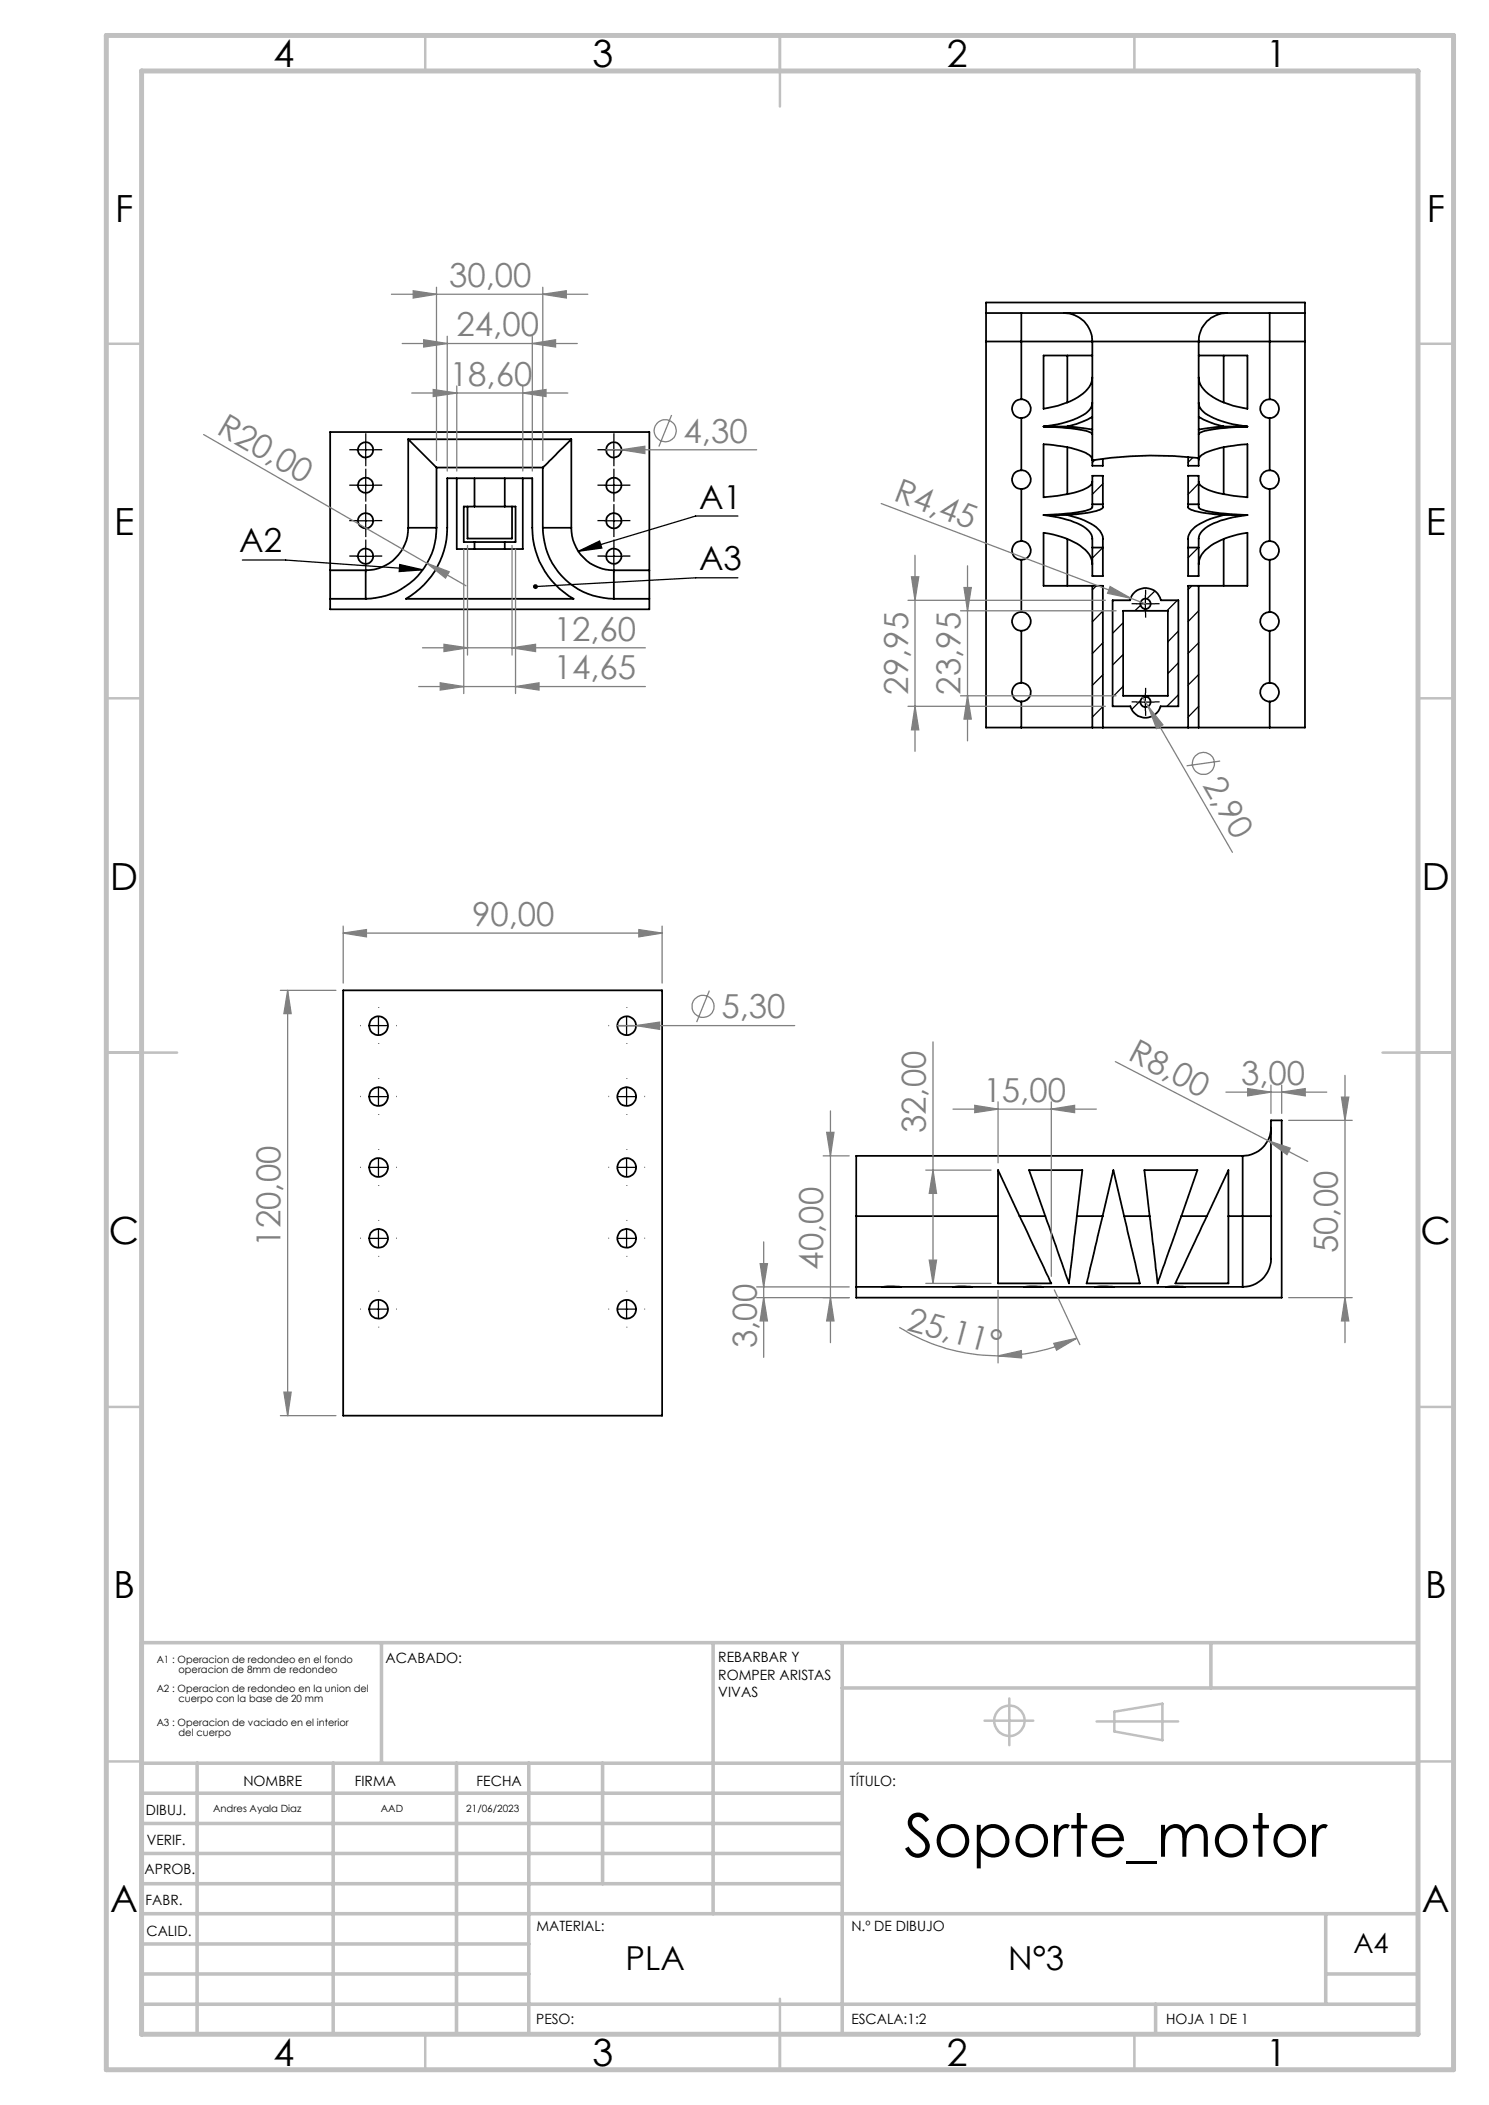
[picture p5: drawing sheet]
<svg xmlns="http://www.w3.org/2000/svg" width="210mm" height="297mm" viewBox="0 0 210 297" stroke-linecap="round" stroke-linejoin="round" font-family="sans-serif">
<g fill="none" stroke="#000" stroke-width=".25">
<path d="M139.1 44.2v4M139.1 44.2v-1.5h44.9v1.5M139.1 48.2v54.5h4.9M139.1 44.2h44.9M139.1 48.2h4.9M144 48.2h10.1M144 44.2v4M144 56.3a1.32 1.32 0 0 1 1.4 1.4 1.32 1.32 0 0 1-1.4 1.3M144 56.3a1.32 1.32 0 0 0-1.3 1.4 1.32 1.32 0 0 0 1.3 1.3M144 48.2v8.1M144 59v7.4M150 44.2a4 4 0 0 1 4.1 4"/>
<path d="M150.5 50.2v6.6M154.1 58.8l-1.7 .8-1.9 .6M154.1 56.8a2.45 2.45 0 0 1-1.7 2 15.1 15.1 0 0 1-5.2 1.4M154.1 50.2h-6.9v7.5a11.6 11.6 0 0 0 5.9-2.5l.3-.3a2.6 2.6 0 0 0 .7-1.7M154.1 48.2h15M154.1 48.2v17.5h1.4v-1M169.1 56.8a2.45 2.45 0 0 0 1.6 2 15.1 15.1 0 0 0 5.2 1.4M169.1 58.8l1.6 .8 1.9 .6M169.1 48.2h10M169.1 50.2h6.8v7.5a11.6 11.6 0 0 1-5.9-2.5l-.3-.3a2.6 2.6 0 0 1-.6-1.7M169.1 48.2v17.5h-1.5v-1.2M172.6 50.2v6.6"/>
<path d="M173 44.2a4 4 0 0 0-3.9 4M179.1 56.3a1.32 1.32 0 0 0-1.4 1.4 1.32 1.32 0 0 0 1.4 1.3M179.1 44.2v4M179.1 56.3a1.32 1.32 0 0 1 1.3 1.4 1.32 1.32 0 0 1-1.3 1.3M179.1 48.2h4.9M179.1 48.2v8.1M179.1 59v7.4M184 44.2v4M184 48.2v54.5h-4.9M57.6 62l4 4M57.6 74.5h4M57.6 74.5a6 6 0 0 1-6 6"/>
<path d="M57.6 62h23M57.6 62v12.5M61.6 74.5a10 10 0 0 1-10 10M61.6 66h15M61.6 66v8.5M63.1 67.5h12v7a11.6 11.6 0 0 0 5.8 10h-23.6a11.5 11.5 0 0 0 5.8-10zM64.4 67.5v10h2.5M65.9 71.5v4.5h6.3v-4.5M66.9 77.5h4.3M66.9 76.5h4.3M66.9 71.5h4.3M66.9 67.5v4"/>
<path d="M66.9 76.5v1M66.9 71.5h-1.5v5h1.5M71.2 67.5v4M71.2 76.5v1M71.2 71.5h1.5v5h-1.5M73.7 67.5v10h-2.5M76.6 74.5a10 10 0 0 0 10 10M76.6 74.5h4M76.6 66v8.5M80.6 74.5a6 6 0 0 0 6 6M80.6 62l-4 4M80.6 62v12.5"/>
<path d="M144 76.3a1.32 1.32 0 0 1 1.4 1.4 1.32 1.32 0 0 1-1.4 1.3M144 66.4a1.32 1.32 0 0 1 1.4 1.3 1.32 1.32 0 0 1-1.4 1.3M144 66.4a1.32 1.32 0 0 0-1.3 1.3 1.32 1.32 0 0 0 1.3 1.3M144 76.3a1.32 1.32 0 0 0-1.3 1.4 1.32 1.32 0 0 0 1.3 1.3M144 69v7.3M144 79v7.4M147.2 60.2l4.2 .3a5.1 5.1 0 0 1 2.6 .7l.1 .1M147.2 72.7a14.2 14.2 0 0 1 5.9 1.8l.5 .5 .4 .7 .1 5.6h1.4v-5.3a2.65 2.65 0 0 0-1.7-2.1l-1.4-.7-1.9-.5M147.2 72.7l4.2-.3a5.1 5.1 0 0 0 2.6-.8l.1-4.5h1.4v4.5a6 6 0 0 1-3.1 .9l-1.9 .2M147.2 60.2h3.3M147.2 72.7h3.3M150.5 60.2l3.6 .4"/>
<path d="M150.5 63.1v6.6M150.5 76.1v6.6M154.1 64.9l-.1-.2a2.99 2.99 0 0 0-2.1-1.2 20.5 20.5 0 0 0-4.7-.8v7.5a16.4 16.4 0 0 0 6.2-1.4l.6-.5 .1-.4M154.1 79.6a3.2 3.2 0 0 0-1.7-2.6 12.1 12.1 0 0 0-5.2-1.8v7.5h6.9M154.1 77.3h1.4M154.1 71.2h1.4M167.6 77.3h1.5M167.6 71.2h1.5M169.1 64.6a56.3 56.3 0 0 0-15 .3M169.1 64.9v-.2a2.99 2.99 0 0 1 2.1-1.2 20.5 20.5 0 0 1 4.7-.8v7.5a16.4 16.4 0 0 1-6.2-1.4l-.5-.5-.1-.4M169.1 79.6a3.2 3.2 0 0 1 1.6-2.6 12.1 12.1 0 0 1 5.2-1.8v7.5h-6.8M172.6 60.2l-3.5 .4"/>
<path d="M172.6 72.7a9 9 0 0 0-4.6 2.2l-.4 .8v5.6h1.5v-5.3a2.55 2.55 0 0 1 1.6-2 16.5 16.5 0 0 1 5.2-1.3M172.6 72.7l-.7-.1a11.2 11.2 0 0 1-4.2-.8l-.1-.2v-4.5h1.5v4.4a2.09 2.09 0 0 0 1.6 .7l2.6 .3 2.6 .2M172.6 60.2h3.3M172.6 72.7h3.3M172.6 63.1v6.6M172.6 76.1v6.6M175.9 60.2l-4.2 .3a5.1 5.1 0 0 0-2.6 .7v.1M179.1 66.4a1.32 1.32 0 0 0-1.4 1.3 1.32 1.32 0 0 0 1.4 1.3M179.1 76.3a1.32 1.32 0 0 0-1.4 1.4 1.32 1.32 0 0 0 1.4 1.3M179.1 66.4a1.32 1.32 0 0 1 1.3 1.3 1.32 1.32 0 0 1-1.3 1.3M179.1 76.3a1.32 1.32 0 0 1 1.3 1.4 1.32 1.32 0 0 1-1.3 1.3M179.1 69v7.3"/>
<path d="M179.1 79v7.4M46.6 80.5v4M46.6 84.5h5M46.6 80.5v-19.5h45v19.5M46.6 84.5v1.5h45v-1.5M46.6 80.5h5M51.6 80.5v4M86.6 80.5v4M86.6 84.5h5M86.6 80.5h5M91.6 80.5v4M144 96.3a1.32 1.32 0 0 1 1.4 1.4 1.32 1.32 0 0 1-1.4 1.3"/>
<path d="M144 86.4a1.32 1.32 0 0 1 1.4 1.3 1.32 1.32 0 0 1-1.4 1.3M144 86.4a1.32 1.32 0 0 0-1.3 1.3 1.32 1.32 0 0 0 1.3 1.3M144 96.3a1.32 1.32 0 0 0-1.3 1.4 1.32 1.32 0 0 0 1.3 1.3M144 89v7.3M144 99v3.7M154.1 82.7v20M154.1 82.7h1.4v20M156.9 84.7h2.5a2.22 2.22 0 0 1 2.2-1.7 2.22 2.22 0 0 1 2.1 1.7h2.5v15h-2.5a2.21 2.21 0 0 1-2.1 1.6 2.21 2.21 0 0 1-2.2-1.6h-2.5zM158.4 86.2h6.3v12h-6.3zM169.1 82.7v20M169.1 82.7h-1.5v20M179.1 86.4a1.32 1.32 0 0 0-1.4 1.3 1.32 1.32 0 0 0 1.4 1.3"/>
<path d="M179.1 96.3a1.32 1.32 0 0 0-1.4 1.4 1.32 1.32 0 0 0 1.4 1.3M179.1 86.4a1.32 1.32 0 0 1 1.3 1.3 1.32 1.32 0 0 1-1.3 1.3M179.1 96.3a1.32 1.32 0 0 1 1.3 1.4 1.32 1.32 0 0 1-1.3 1.3M179.1 89v7.3M179.1 99v3.7M144 102.7h10.1M154.1 102.7h15M169.1 102.7h10M48.4 139.7h45v60h-45zM179.2 159.1a4 4 0 0 1-3.9 4M120.8 171.6v10M120.8 171.6h20"/>
<path d="M140.8 171.6v9.5h7.5l-4.5-9.5M140.8 171.6v-6.5l3 6.5M143.8 171.6h3.6M147.4 171.6l3.4 9.5 1.1-9.5M147.4 171.6l-2.3-6.5h7.5l-.7 6.5M151.9 171.6h3.6M155.5 171.6l-2.3 9.5h7.6l-2.3-9.5M155.5 171.6l1.5-6.5 1.5 6.5M158.5 171.6h3.6M162.1 171.6l1.2 9.5 3.3-9.5M162.1 171.6l-.7-6.5h7.5l-2.3 6.5M166.6 171.6h3.6"/>
<path d="M170.2 171.6l-4.4 9.5h7.4v-9.5M170.2 171.6l3-6.5v6.5M173.2 171.6h2.1M175.3 171.6v10M175.3 171.6h3.9M175.3 163.1h-54.5v8.5M175.3 163.1v8.5M120.8 181.6v1.5h60v-25h-1.6v19.5a4 4 0 0 1-3.9 4M120.8 181.6h54.5M124.4 181.6l.8-.1 1.9 .1M134.4 181.6l.8-.1 1.9 .1M144.4 181.6l.8-.1 1.9 .1"/>
<path d="M154.4 181.6l.8-.1 1.9 .1M164.4 181.6l.8-.1 1.9 .1"/>
<circle cx="51.6" cy="78.5" r="1.07"/>
<circle cx="51.6" cy="73.5" r="1.07"/>
<circle cx="51.6" cy="63.5" r="1.07"/>
<circle cx="51.6" cy="68.5" r="1.06"/>
<circle cx="86.6" cy="78.5" r="1.07"/>
<circle cx="86.6" cy="73.5" r="1.07"/>
<circle cx="86.6" cy="63.5" r="1.07"/>
<circle cx="86.6" cy="68.5" r="1.06"/>
<circle cx="161.6" cy="85.2" r=".72"/>
<circle cx="161.6" cy="99" r=".72"/>
<circle cx="53.4" cy="144.7" r="1.32"/>
<circle cx="53.4" cy="154.7" r="1.33"/>
<circle cx="88.4" cy="154.7" r="1.33"/>
<circle cx="88.4" cy="144.7" r="1.32"/>
<circle cx="53.4" cy="164.7" r="1.32"/>
<circle cx="53.4" cy="174.7" r="1.33"/>
<circle cx="88.4" cy="174.7" r="1.33"/>
<circle cx="88.4" cy="164.7" r="1.32"/>
<circle cx="53.4" cy="184.7" r="1.32"/>
<circle cx="88.4" cy="184.7" r="1.32"/>
</g>
<g fill="none" stroke="#000" stroke-width=".18">
<path d="M34.2 79h6.1l19.3 1.4M50.3 63.5h2.5M50.3 78.5h2.5M50.3 73.5h2.5M50.3 68.5h2.5M51.6 62.2v2.5M51.6 67.2v2.5M51.6 72.2v2.5M51.6 77.2v2.5M56.4 79.7l3.2 .7-3.3 .2zM81.6 77.8l3-1.5 .3 1zM85.3 63.5h2.5"/>
<path d="M85.3 78.5h2.5M85.3 73.5h2.5M85.3 68.5h2.5M86.6 62.2v2.5M86.6 67.2v2.5M86.6 72.2v2.5M86.6 77.2v2.5M104.1 72.8h-6l-16.5 5M154.4 64.9l-.3 .4M155.5 77.3l-1.4 1.4M155.5 68.3l-1.4 1.4M168.2 64.6l-.6 .6"/>
<path d="M169 77.3l-1.4 1.4M169.1 68.2l-1.5 1.5M104.1 81.5h-6l-22.6 1.3M154.6 82.7l-.5 .5M155.5 95.2l-1.4 1.5M155.5 86.2l-1.4 1.5M155.5 90.7l-1.4 1.5M155.5 99.7l-1.4 1.5M157.1 84.7l-.2 .2M158.4 87.9l-1.5 1.5M158.4 92.4l-1.5 1.4M158.4 96.8l-1.5 1.6"/>
<path d="M160.3 99.1h2.5M160.3 85.2h2.5M160.8 98.9l-1.2 1.2M160.9 85.4l-.8 .8M161.5 84v2.4M161.5 97.8v2.5M161.6 98.2l-.2 .2M162.9 83.4l-1.2 1.1M166.1 84.7l-1.5 1.5M166.2 89l-1.5 1.6M166.2 93.5l-1.5 1.5M166.2 98l-1.6 1.7"/>
<path d="M168.1 82.7l-.5 .5M169.1 90.7l-1.5 1.5M169.1 95.2l-1.5 1.5M169.1 86.2l-1.5 1.5M169.1 99.7l-1.5 1.5M52.1 144.7h2.5M52.1 154.7h2.5M53.4 143.5v2.5M53.4 153.5v2.5M87.1 144.7h2.5M87.1 154.7h2.5M88.4 143.5v2.5"/>
<path d="M88.4 153.5v2.5M52.1 164.7h2.5M52.1 174.7h2.5M53.4 163.5v2.5M53.4 173.5v2.5M87.1 164.7h2.5M87.1 174.7h2.5M88.4 163.5v2.5M88.4 173.5v2.5M52.1 184.7h2.5M53.4 183.5v2.5M87.1 184.7h2.5"/>
<path d="M88.4 183.5v2.5"/>
</g>
<g fill="none" stroke="#808080" stroke-width=".18">
<path d="M55.2 41.5h27.7M56.7 48.5h24.7M58.1 55.5h22M58.3 41l3.3 .5-3.3 .5zM59.8 47.9l3.3 .6-3.3 .5zM61.1 55l3.3 .5-3.3 .4zM61.6 40.5v24.5M63.1 47.4v19.1M64.4 54.5v12M73.7 55.5l3.3-.5v.9zM73.7 54.5v12M75.1 48.5l3.3-.6v1.1z"/>
<path d="M75.1 47.4v19.1M76.6 41.5l3.3-.5v1zM76.6 40.5v24.5M94.7 58.6l-1.8 4.4M28.7 61.3l31.5 18.2M60.2 79.5l3.2 1.2-.6 .9zM60.2 79.5l5.5 3.2M65.4 77.5v20.4M65.9 77v15.4M72.2 77v15.4M72.7 77.5v20.4M85.5 63.5h21.2"/>
<path d="M87.6 63.5l3.3-.5v1zM124.3 71l37.2 14.2M129 78.3v27.7M136.5 79.8v24.7M59.1 96.9h31.9M59.6 91.4h31.4M62.1 96.3l3.3 .6-3.3 .5zM62.6 90.9l3.3 .5-3.3 .5zM72.2 91.4l3.3-.5v1zM72.7 96.9l3.3-.6v1.1zM128.1 99.7h27.8M128.1 84.7h27.8"/>
<path d="M128.6 81.4h1l-.6 3.3zM129 99.7l.6 3.3h-1zM135.5 98.2h21.9M135.5 86.2h21.9M136 82.9h1l-.5 3.3zM136.5 98.2l.5 3.3h-1zM156.6 82.8l2.9 1.6-3.3-.7zM161.2 98.4l.7 1.3M161.9 99.7l2.1 2.6-.9 .5zM161.9 99.7l11.9 20.6M172.1 107.4l-4.7 .7M39.5 139.7h7.9"/>
<path d="M40.6 139.7l.5 3.3h-1.1zM40.6 139.7v60M48.4 131.7l3.3-.5v1zM48.4 130.7v8M48.4 131.7h45M90.1 131.2l3.3 .5-3.3 .5zM93.4 130.7v8M100 139.8l-1.8 4.4M87.1 144.7h25M89.7 144.7l3.3-.5v1zM116.6 159.8h1l-.5 3.3zM117.1 156.7v32.7"/>
<path d="M131.6 147v34.1M134.4 156.5h20.2M137.5 156l3.3 .5-3.3 .5zM140.8 155.5v8.6M148.3 156.5l3.3-.5v1zM148.3 155.5v24.6M157.3 149.8l21.5 11.1M172.9 154.1h14.2M176 153.6l3.2 .5-3.2 .5zM179.2 153.1v4M180.8 154.1l3.3-.5v1zM180.8 153.1v4"/>
<path d="M181.8 158.1h8.9M189.2 154.8h1l-.5 3.3zM189.7 151.7v37.7M107.2 178.3h1l-.5 3.3zM107.7 175.2v16.3M116.1 163.1h3.7M130.6 165.1h9.2M131.1 177.8h1l-.5 3.3zM131.6 165.1l.5 3.3h-1zM178.8 160.9l3.2 1.1-.5 .9zM178.8 160.9l5.6 3M39.5 199.7h7.9"/>
<path d="M40 196.4h1.1l-.5 3.3zM106.7 183.1h13.1M106.7 181.6h13.1M107.7 183.1l.5 3.3h-1zM117.1 183.1l.5 3.3h-1zM126.8 187.3a26 26 0 0 0 14 4M130.6 181.1h9.2M140.8 191.3l3.2-.7 .1 1zM140.8 182.1v10.2M148.6 189.5l3.3-.7-2.9 1.7zM148.7 182l3.6 7.7M151.9 188.8a26.7 26.7 0 0 1-11.1 2.5"/>
<path d="M181.8 183.1h8.9M189.7 183.1l.5 3.3h-1z"/>
<circle cx="93.8" cy="60.8" r="1.55"/>
<circle cx="169.7" cy="107.7" r="1.56"/>
<circle cx="99.2" cy="142" r="1.55"/>
</g>
<g fill="none" stroke="#c0c0c0" stroke-width=".35">
<path d="M60 5v5M110 5v10M160 5v5M15 48.5h5M200 48.5h5M15 98.5h5M200 98.5h5M15 148.5h10M195 148.5h10M15 198.5h5M200 198.5h5M142.3 239.6v6.6"/>
<path d="M15 248.5h5M138.9 242.8h6.8M154.7 242.9h11.5M157.2 241.5l6.7-1.1v5.1l-6.7-1.2zM200 248.5h5M60 287v5M110 282v10M160 287v5"/>
<circle cx="142.4" cy="242.8" r="2.15"/>
</g>
<g fill="none" stroke="#000" stroke-width=".18" stroke-dasharray="15.2 1.3 1.3 1.3" stroke-linecap="butt">
<path d="M50.3 78.5h-1M50.3 73.5h-1M50.3 68.5h-1M50.3 63.5h-1M51.6 77.2v-1.1M51.6 79.7v1.1M51.6 72.2v-1.1M51.6 74.7v1.1M51.6 67.2v-1.1M51.6 69.7v1.1M51.6 62.2v-1.1M51.6 64.7v1.1"/>
<path d="M52.8 78.5h1.1M52.8 73.5h1.1M52.8 68.5h1.1M52.8 63.5h1.1M85.3 63.5h-1M85.3 68.5h-1M85.3 73.5h-1M85.3 78.5h-1M86.6 62.2v-1.1M86.6 64.7v1.1M86.6 67.2v-1.1M86.6 69.7v1.1"/>
<path d="M86.6 72.2v-1.1M86.6 74.7v1.1M86.6 77.2v-1.1M86.6 79.7v1.1M87.8 63.5h1.1M87.8 68.5h1.1M87.8 73.5h1.1M87.8 78.5h1.1M160.3 99h-.7M160.3 85.2h-.7M161.6 97.8v-.7M161.6 83.9v-.7"/>
<path d="M161.6 86.4v.8M162.8 99h.7M162.8 85.2h.7M161.6 100.3v.7M50.9 154.7h-.1M50.9 144.7h-.1M53.4 152.2v-.1M53.4 157.2v.1M53.4 142.2v-.1M53.4 147.2v.1M55.9 154.7h.1M55.9 144.7h.1"/>
<path d="M85.9 144.7h-.1M85.9 154.7h-.1M88.4 142.2v-.1M88.4 147.2v.1M88.4 152.2v-.1M88.4 157.2v.1M90.9 144.7h.1M90.9 154.7h.1M50.9 174.7h-.1M50.9 164.7h-.1M53.4 172.2v-.1M53.4 177.2v.1"/>
<path d="M53.4 162.2v-.1M53.4 167.2v.1M55.9 174.7h.1M55.9 164.7h.1M85.9 164.7h-.1M85.9 174.7h-.1M88.4 162.2v-.1M88.4 167.2v.1M88.4 172.2v-.1M88.4 177.2v.1M90.9 164.7h.1M90.9 174.7h.1"/>
<path d="M50.9 184.7h-.1M53.4 182.2v-.1M53.4 187.2v.1M55.9 184.7h.1M85.9 184.7h-.1M88.4 182.2v-.1M88.4 187.2v.1M90.9 184.7h.1"/>
</g>
<g fill="none" stroke="#c0c0c0" stroke-width=".5">
<path d="M53.8 231.8v17M100.6 231.8v38.2M118.8 231.8v55.2M118.8 238.2h81.2M170.8 231.8v6.4M200 231.8h-180v55.2M20 248.8h180M20 257.3h98.8M20 253h98.8M27.8 248.8v38.2M47 248.8v38.2M64.4 248.8v38.2"/>
<path d="M74.6 248.8v38.2M85 248.8v17M20 265.8h98.8M20 261.5h98.8M20 278.5h54.6M20 274.3h54.6M20 270h180M187 278.5h13M187 270v12.8M20 282.8h180M163 282.8v4.2"/>
</g>
<path d="M15 5h190v287h-190zM20 10h180v277h-180z" fill="none" stroke="#c0c0c0" stroke-width=".7"/>
<path d="M81.6 77.8l3-1.5 .3 1zM56.4 79.7l3.2 .7-3.3 .2zM75.3 82.5l-.1 .3h.3h-.3a.34 .34 0 0 0 .4 .3 .34 .34 0 0 0 .2-.5 .34 .34 0 0 0-.5-.1z" fill="#000"/>
<g fill="#808080">
<path d="M60.2 79.5l3.2 1.2-.6 .9z"/>
<path d="M178.8 160.9l3.2 1.1-.5 .9z"/>
<path d="M156.6 82.8l2.9 1.6-3.3-.7z"/>
<path d="M87.6 63.5l3.3-.5v1z"/>
<path d="M161.9 99.7l2.1 2.6-.9 .5z"/>
<path d="M89.7 144.7l3.3-.5v1z"/>
<path d="M180.8 154.1l3.3-.5v1zM176 153.6l3.2 .5-3.2 .5zM148.3 156.5l3.3-.5v1zM137.5 156l3.3 .5-3.3 .5z"/>
<path d="M59.8 47.9l3.3 .6-3.3 .5zM75.1 48.5l3.3-.6v1.1zM61.1 55l3.3 .5-3.3 .4zM73.7 55.5l3.3-.5v.9zM62.6 90.9l3.3 .5-3.3 .5zM72.2 91.4l3.3-.5v1z"/>
<path d="M48.4 131.7l3.3-.5v1zM90.1 131.2l3.3 .5-3.3 .5z"/>
<path d="M58.3 41l3.3 .5-3.3 .5zM76.6 41.5l3.3-.5v1z"/>
<path d="M62.1 96.3l3.3 .6-3.3 .5zM72.7 96.9l3.3-.6v1.1z"/>
<path d="M131.1 177.8h1l-.5 3.3zM131.6 165.1l.5 3.3h-1z"/>
<path d="M107.7 183.1l.5 3.3h-1zM107.2 178.3h1l-.5 3.3zM40 196.4h1.1l-.5 3.3zM40.6 139.7l.5 3.3h-1.1zM136.5 98.2l.5 3.3h-1zM136 82.9h1l-.5 3.3zM129 99.7l.6 3.3h-1zM128.6 81.4h1l-.6 3.3z"/>
<path d="M189.2 154.8h1l-.5 3.3zM189.7 183.1l.5 3.3h-1zM116.6 159.8h1l-.5 3.3zM117.1 183.1l.5 3.3h-1z"/>
<path d="M140.8 191.3l3.2-.7 .1 1zM148.6 189.5l3.3-.7-2.9 1.7z"/>
</g>
<text font-size="8.5" x="127.5" y="262">Soporte_motor</text>
<g font-size="5.3">
<text x="38.5" y="9.5">4</text>
<text x="83.5" y="9.5">3</text>
<text x="133.6" y="9.5">2</text>
<text x="178.6" y="9.5">1</text>
<text x="16.2" y="31.3">F</text>
<text x="201.2" y="31.3">F</text>
<text x="16.1" y="75.5">E</text>
<text x="201.1" y="75.5">E</text>
<text x="15.5" y="125.5">D</text>
<text x="200.5" y="125.5">D</text>
<text x="15.4" y="175.5">C</text>
<text x="200.4" y="175.5">C</text>
<text x="16" y="225.5">B</text>
<text x="201" y="225.5">B</text>
<text x="15.5" y="269.8">A</text>
<text x="200.5" y="269.8">A</text>
<text x="38.5" y="291.5">4</text>
<text x="83.5" y="291.5">3</text>
<text x="133.6" y="291.5">2</text>
<text x="178.6" y="291.5">1</text>
</g>
<g font-size="4.7" fill="#808080">
<text x="63.3" y="40.5">30,00</text>
<text x="64.4" y="47.4">24,00</text>
<text x="63.5" y="54.4">18,60</text>
<text x="30.4" y="61.1" transform="rotate(30 30.4 61.1)">R20,00</text>
<text x="96.4" y="62.5">4,30</text>
<text x="125.9" y="70.6" transform="rotate(21 125.9 70.6)">R4,45</text>
<text x="78.1" y="90.4">12,60</text>
<text x="78.1" y="95.8">14,65</text>
<text x="128.1" y="98" transform="rotate(-90 128.1 98)">29,95</text>
<text x="135.5" y="98" transform="rotate(-90 135.5 98)">23,95</text>
<text x="169.5" y="110.8" transform="rotate(60 169.5 110.8)">2,90</text>
<text x="66.6" y="130.6">90,00</text>
<text x="101.7" y="143.7">5,30</text>
<text x="158.9" y="149.5" transform="rotate(28 158.9 149.5)">R8,00</text>
<text x="138.7" y="155.5">15,00</text>
<text x="175" y="153.1">3,00</text>
<text x="130.6" y="159.9" transform="rotate(-90 130.6 159.9)">32,00</text>
<text x="39.6" y="175.9" transform="rotate(-90 39.6 175.9)">120,00</text>
<text x="116.1" y="179.1" transform="rotate(-90 116.1 179.1)">40,00</text>
<text x="188.7" y="176.8" transform="rotate(-90 188.7 176.8)">50,00</text>
<text x="106.7" y="190.2" transform="rotate(-90 106.7 190.2)">3,00</text>
<text x="127.7" y="187.6" transform="rotate(15 127.7 187.6)">25,11°</text>
</g>
<g font-size="4.7">
<text x="98.6" y="71.8">A1</text>
<text x="33.7" y="77.9">A2</text>
<text x="98.6" y="80.5">A3</text>
<text x="88.2" y="278">PLA</text>
<text x="142.2" y="278">N°3</text>
</g>
<text font-size="3.9" x="190.9" y="275.5">A4</text>
<g font-size="2">
<text x="54.4" y="234.6">ACABADO:</text>
<text x="101.3" y="234.5">REBARBAR Y</text>
<text x="101.3" y="237">ROMPER ARISTAS</text>
<text x="101.3" y="239.5">VIVAS</text>
<text x="34.3" y="252">NOMBRE</text>
<text x="50" y="251.9">FIRMA</text>
<text x="67.2" y="251.9">FECHA</text>
<text x="119.9" y="251.9">TÍTULO:</text>
<text x="20.6" y="256.1">DIBUJ.</text>
<text x="20.7" y="260.3">VERIF.</text>
<text x="20.4" y="264.4">APROB.</text>
<text x="20.5" y="268.8">FABR.</text>
<text x="20.7" y="273.1">CALID.</text>
<text x="75.6" y="272.5">MATERIAL:</text>
<text x="120.1" y="272.5">N.º DE DIBUJO</text>
<text x="75.6" y="285.5">PESO:</text>
<text x="120.1" y="285.6">ESCALA:1:2</text>
<text x="164.5" y="285.6">HOJA 1 DE 1</text>
</g>
<g font-size="1.4">
<text x="22.1" y="234.6">A1 : Operacion de redondeo en el fondo</text>
<text x="22.1" y="238.7">A2 : Operacion de redondeo en la union del</text>
<text x="25.2" y="236">operacion de 8mm de redondeo</text>
<text x="22.1" y="243.5">A3 : Operacion de vaciado en el interior</text>
<text x="25.2" y="240.1">cuerpo con la base de 20 mm</text>
<text x="25.2" y="244.9">del cuerpo</text>
<text x="30.1" y="255.7">Andres Ayala Diaz</text>
<text x="53.7" y="255.7">AAD</text>
<text x="65.8" y="255.7">21/06/2023</text>
</g>
</svg>
